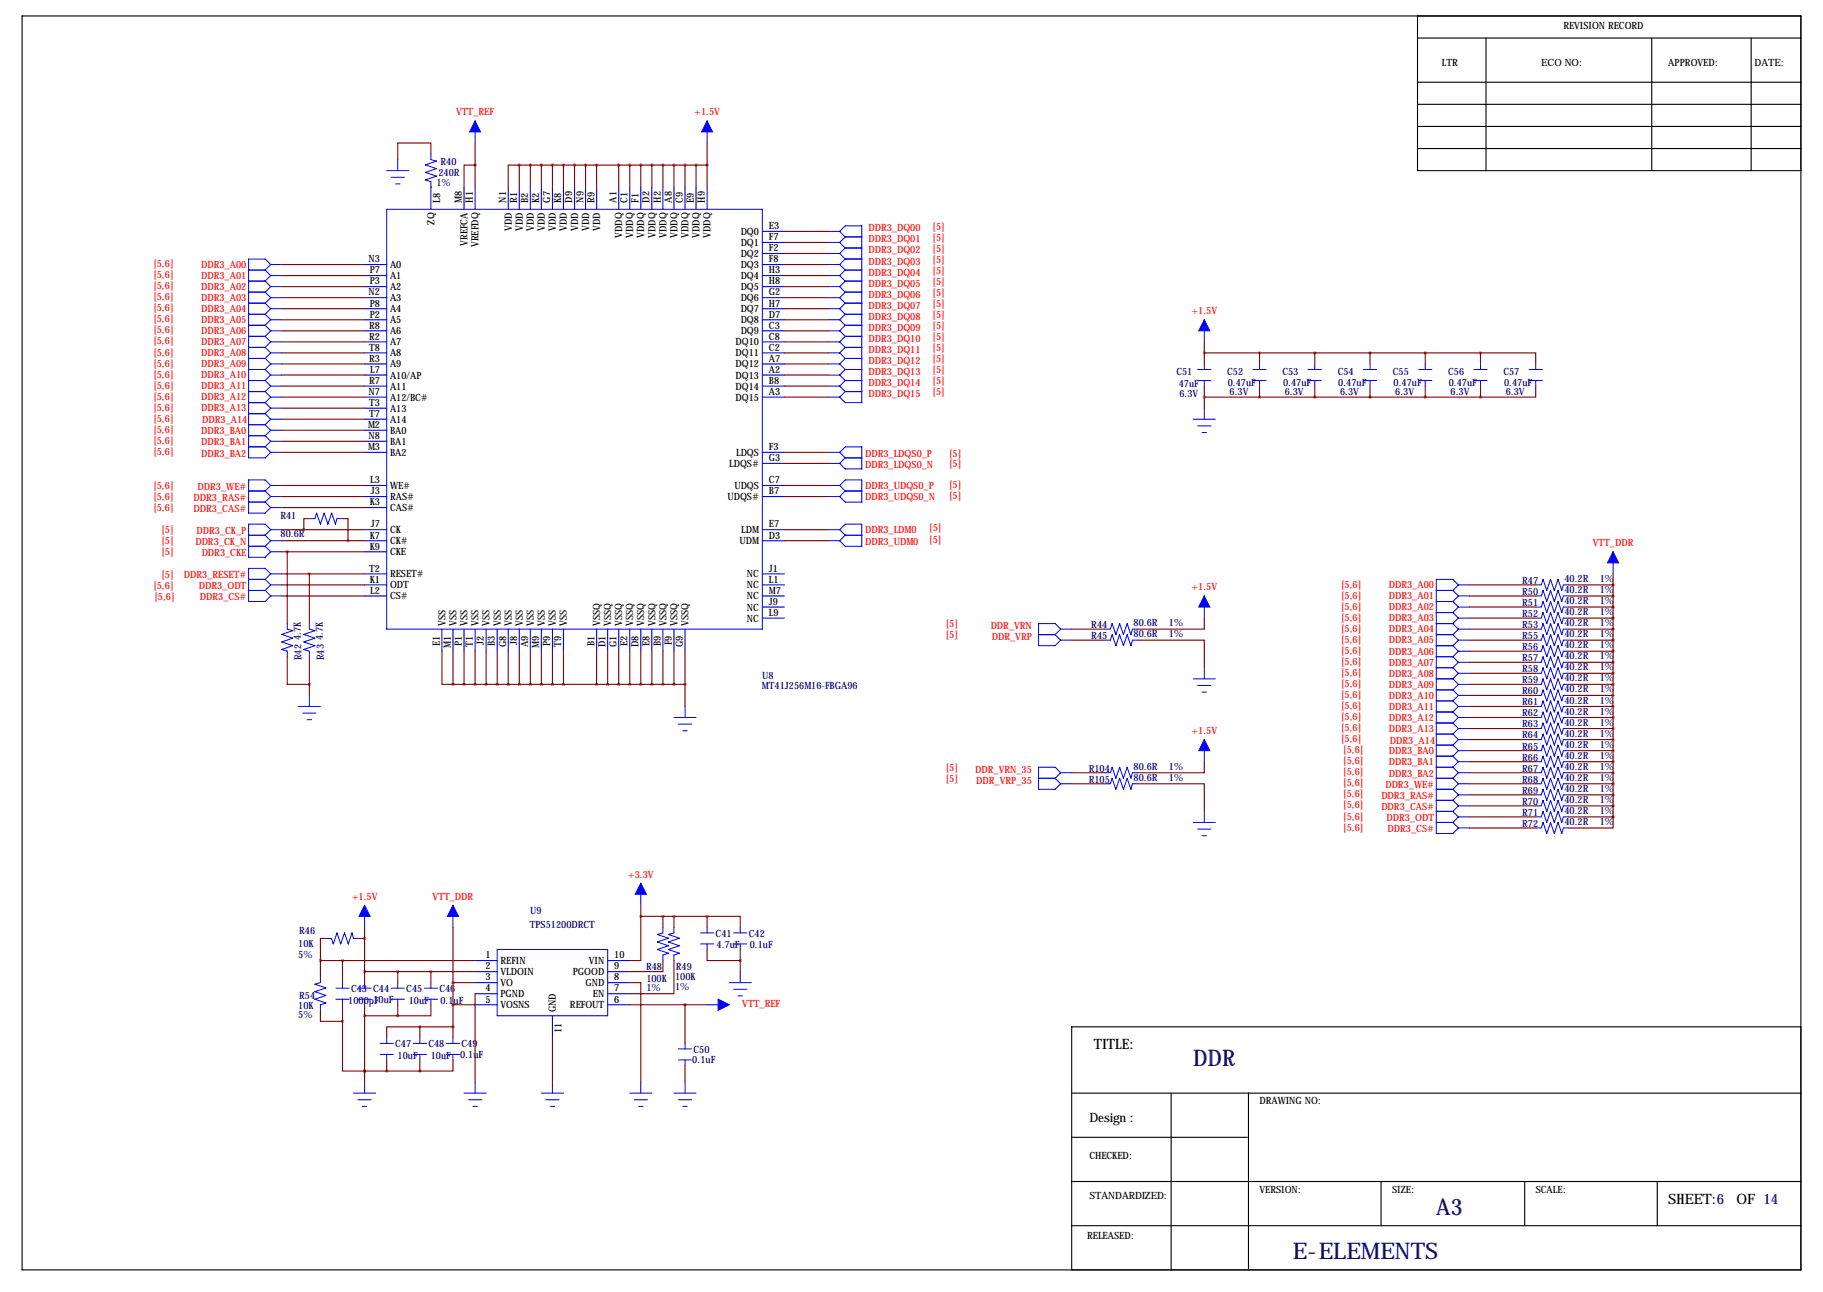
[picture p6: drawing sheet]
<svg xmlns="http://www.w3.org/2000/svg" width="419mm" height="297mm" viewBox="0 0 419 297" stroke-linecap="round" stroke-linejoin="round" font-family="sans-serif">
<g fill="none" stroke="#000" stroke-width=".25">
<path d="M5.1 3.7h408.9v288.3h-408.9zM325.9 18.9h88.1M325.9 3.7v35.5h88.1M325.9 8.7h88.1M341.6 8.7v30.5M379.7 8.7v30.5M402.6 8.7v30.5M325.9 34.1h88.1M325.9 29.1h88.1M325.9 24h88.1M414 236.1h-167.6v55.9M246.4 251.3h167.6"/>
<path d="M269.2 251.3v40.7M287 251.3v40.4M246.4 271.6h167.6M246.4 261.5h40.4M317.5 271.6v10.2M350.5 271.6v10.2M381 271.6v10.2M246.4 281.8h167.6"/>
</g>
<g fill="none" stroke="#00f" stroke-width=".23">
<path d="M88.9 39.2h5.1M91.4 36.7v2.5M99.1 35.4v1.3l1.2 .3-2.5 .9 2.5 .9-2.5 .8 2.5 .9-2.5 .9 1.3 .4v1.2M109.2 27.8v5.1M162.6 27.8v5.1M88.9 48.1h86.4v96.5h-86.4zM89.9 40.8h3.1M90.9 42.3h1M190.5 53.2h2.5M190.5 55.7h2.5M190.5 58.3h2.5M193 53.2l1.3 1.3"/>
<path d="M193 53.2l1.3-1.3h3.8v40.7h-3.8l-1.3-1.3M193 55.7l1.3 1.3M193 58.3l1.3 1.2M194.3 54.5h3.8M194.3 57h3.8M194.3 54.5l-1.3 1.2M194.3 59.5h3.8M194.3 57l-1.3 1.3M194.3 59.5l-1.3 1.3M57.1 62.1h3.9M57.1 64.6h3.9M57.1 67.2h3.9"/>
<path d="M57.1 69.7h3.9M57.1 72.2h3.9M57.1 74.8h3.9M57.1 77.3h3.9M57.1 79.9h3.9M61 79.9l1.2 1.2M61 77.3l1.2 1.3M61 74.8l1.2 1.3M61 72.2l1.2 1.3M61 69.7l1.2 1.3M61 67.2l1.2 1.2M61 64.6l1.2 1.3"/>
<path d="M61 62.1l1.2 1.3M62.2 60.8l-1.2-1.3h-3.9v45.8h3.9l1.2-1.3M62.2 60.8h2.6M62.2 63.4h2.6M62.2 65.9h2.6M62.2 68.4h2.6M62.2 71h2.6M62.2 73.5h2.6M62.2 76.1h2.6M62.2 78.6h2.6M62.2 78.6l-1.2 1.3M62.2 76.1l-1.2 1.2"/>
<path d="M62.2 73.5l-1.2 1.3M62.2 71l-1.2 1.2M62.2 68.4l-1.2 1.3M62.2 65.9l-1.2 1.3M62.2 63.4l-1.2 1.2M62.2 60.8l-1.2 1.3M190.5 60.8h2.5M190.5 63.4h2.5M190.5 65.9h2.5M190.5 68.4h2.5M190.5 71h2.5M190.5 73.5h2.5"/>
<path d="M190.5 76.1h2.5M190.5 78.6h2.5M193 60.8l1.3 1.3M193 63.4l1.3 1.2M193 65.9l1.3 1.3M193 68.4l1.3 1.3M193 71l1.3 1.2M193 73.5l1.3 1.3M193 76.1l1.3 1.2M193 78.6l1.3 1.3M194.3 62.1h3.8M194.3 64.6h3.8"/>
<path d="M194.3 62.1l-1.3 1.3M194.3 67.2h3.8M194.3 64.6l-1.3 1.3M194.3 69.7h3.8M194.3 67.2l-1.3 1.2M194.3 72.2h3.8M194.3 69.7l-1.3 1.3M194.3 74.8h3.8M194.3 72.2l-1.3 1.3M194.3 77.3h3.8M194.3 74.8l-1.3 1.3M194.3 79.9h3.8"/>
<path d="M194.3 77.3l-1.3 1.3M194.3 79.9l-1.3 1.2M276.9 73.5v5.1M57.1 87.5h3.9M57.1 84.9h3.9M57.1 82.4h3.9M57.1 90h3.9M57.1 92.6h3.9M57.1 97.6h3.9M57.1 95.1h3.9M61 97.6l1.2 1.3M61 92.6l1.2 1.2"/>
<path d="M61 90l1.2 1.3M61 87.5l1.2 1.3M61 84.9l1.2 1.3M61 82.4l1.2 1.3M61 95.1l1.2 1.3M62.2 81.1h2.6M62.2 83.7h2.6M62.2 86.2h2.6M62.2 88.8h2.6M62.2 91.3h2.6M62.2 98.9h2.6M62.2 98.9l-1.2 1.3"/>
<path d="M62.2 93.8h2.6M62.2 93.8l-1.2 1.3M62.2 91.3l-1.2 1.3M62.2 88.8l-1.2 1.2M62.2 86.2l-1.2 1.3M62.2 83.7l-1.2 1.2M62.2 81.1l-1.2 1.3M62.2 96.4h2.6M62.2 96.4l-1.2 1.2M190.5 81.1h2.5M190.5 83.7h2.5M190.5 86.2h2.5"/>
<path d="M190.5 88.8h2.5M190.5 91.3h2.5M193 81.1l1.3 1.3M193 83.7l1.3 1.2M193 86.2l1.3 1.3M193 88.8l1.3 1.2M194.3 87.5h3.8M194.3 84.9h3.8M194.3 82.4h3.8M194.3 82.4l-1.3 1.3M194.3 84.9l-1.3 1.3M194.3 90h3.8"/>
<path d="M194.3 87.5l-1.3 1.3M194.3 90l-1.3 1.3M274.3 96.4h5.1M275.3 87.5h3.1M275.3 84.9h3.1M275.3 97.9h3.1M276.4 99.4h1M276.9 83.7v1.2M276.9 87.5v1.3M276.9 93.8v2.6M288 87.5h3.1M288 84.9h3.1"/>
<path d="M289.6 83.7v1.2M289.6 87.5v1.3M300.7 87.5h3.1M300.7 84.9h3.1M302.3 83.7v1.2M302.3 87.5v1.3M313.4 87.5h3.1M313.4 84.9h3.1M315 83.7v1.2M315 87.5v1.3M326.1 87.5h3.1M326.1 84.9h3.1"/>
<path d="M327.7 83.7v1.2M327.7 87.5v1.3M338.8 87.5h3.1M338.8 84.9h3.1M340.4 83.7v1.2M340.4 87.5v1.3M351.5 87.5h3.1M351.5 84.9h3.1M353.1 83.7v1.2M353.1 87.5v1.3M57.1 112.9h3.9M57.1 115.4h3.9"/>
<path d="M57.1 102.7h3.9M57.1 100.2h3.9M61 112.9l1.2 1.3M61 115.4l1.2 1.3M61 102.7l1.2 1.3M61 100.2l1.2 1.3M62.2 111.6h2.6M62.2 111.6l-1.2 1.3M62.2 111.6l-1.2-1.3h-3.9v7.7h3.9l1.2-1.3M62.2 114.2h2.6M62.2 114.2l-1.2 1.2M62.2 116.7h2.6"/>
<path d="M62.2 104h2.6M62.2 101.5h2.6M62.2 101.5l-1.2 1.2M71.1 119.2h1.3l.4-1.2 .9 2.5 .8-2.5 .9 2.5 .9-2.5 .8 2.5 .4-1.3h1.2M190.5 111.6h2.5M190.5 114.2h2.5M190.5 104h2.5M190.5 106.5h2.5M193 111.6l1.3-1.3h3.8v5.1h-3.8l-1.3-1.2M193 104l1.3-1.3h3.8v5.1h-3.8l-1.3-1.3M193 104l1.3 1.3M193 111.6l1.3 1.3"/>
<path d="M194.3 112.9h3.8M194.3 105.3h3.8M194.3 105.3l-1.3 1.2M194.3 112.9l-1.3 1.3M57.1 123h3.9M57.1 125.6h3.9M57.1 133.2h3.9M57.1 135.7h3.9M61 123l1.2 1.3M61 125.6l1.2 1.3M61 133.2l1.2 1.3M61 135.7l1.2 1.3"/>
<path d="M62.2 134.5h2.6M62.2 137h2.6M62.2 121.8l-1.2-1.3h-3.9v7.6h3.9l1.2-1.2M62.2 131.9l-1.2-1.2h-3.9v7.6h3.9l1.2-1.3M62.2 121.8h2.6M62.2 121.8l-1.2 1.2M62.2 124.3h2.6M62.2 124.3l-1.2 1.3M62.2 126.9h2.6M62.2 131.9h2.6M62.2 131.9l-1.2 1.3M62.2 134.5l-1.2 1.2"/>
<path d="M190.5 121.8h2.5M190.5 124.3h2.5M193 121.8l1.3-1.3h3.8v5.1h-3.8l-1.3-1.3M193 121.8l1.3 1.2M194.3 123h3.8M194.3 123l-1.3 1.3M276.9 137v5.1M330.2 135.7h3.8M330.2 138.3h3.8M334 138.3l1.3 1.3M334 135.7l1.3 1.3M335.3 134.5h2.5"/>
<path d="M335.3 137h2.5M335.3 139.6h2.5M335.3 134.5l-1.3-1.3h-3.8v58.4h3.8l1.3-1.2M335.3 139.6l-1.3 1.2M335.3 137l-1.3 1.3M335.3 134.5l-1.3 1.2M353.1 134.5h1.2l.4-1.3 .9 2.5 .9-2.5 .8 2.5 .9-2.5 .9 2.5 .3-1.2h1.3M353.1 139.6h1.2l.4-1.3 .9 2.5 .9-2.5 .8 2.5 .9-2.5 .9 2.5 .3-1.2h1.3M353.1 137h1.2l.4-1.3 .9 2.6 .9-2.6 .8 2.6 .9-2.6 .9 2.6 .3-1.3h1.3M370.8 126.9v5M66 143.4v1.2l1.3 .4-2.5 .9 2.5 .8-2.5 .9 2.5 .8-2.5 .9 1.2 .4v1.3M71.1 143.4v1.2l1.3 .4-2.6 .9 2.6 .8-2.6 .9 2.6 .8-2.6 .9 1.3 .4v1.3"/>
<path d="M71.1 159.9v2.5M238.8 145.9h3.8M242.6 145.9l1.2 1.3M243.8 144.6h2.6M243.8 147.2h2.6M243.8 144.6l-1.2 1.3M243.8 144.6l-1.2-1.2h-3.8v5h3.8l1.2-1.2M254 144.6h1.3l.4-1.2 .8 2.5 .9-2.5 .9 2.5 .8-2.5 .9 2.5 .3-1.3h1.3M254 147.2h1.3l.4-1.3 .8 2.5 .9-2.5 .9 2.5 .8-2.5 .9 2.5 .3-1.2h1.3M274.3 156.1h5.1M275.3 157.6h3.1M276.4 159.1h1"/>
<path d="M276.9 153.5v2.6M330.2 145.9h3.8M330.2 143.4h3.8M330.2 148.4h3.8M330.2 156.1h3.8M330.2 158.6h3.8M330.2 153.5h3.8M330.2 151h3.8M330.2 140.8h3.8M334 158.6l1.3 1.3M334 156.1l1.3 1.2M334 153.5l1.3 1.3"/>
<path d="M334 151l1.3 1.3M334 148.4l1.3 1.3M334 145.9l1.3 1.3M334 143.4l1.3 1.2M334 140.8l1.3 1.3M335.3 144.6h2.5M335.3 147.2h2.5M335.3 142.1h2.5M335.3 149.7h2.5M335.3 152.3h2.5M335.3 154.8h2.5M335.3 157.3h2.5"/>
<path d="M335.3 159.9h2.5M335.3 159.9l-1.3 1.2M335.3 157.3l-1.3 1.3M335.3 154.8l-1.3 1.3M335.3 152.3l-1.3 1.2M335.3 149.7l-1.3 1.3M335.3 147.2l-1.3 1.2M335.3 144.6l-1.3 1.3M335.3 142.1l-1.3 1.3M353.1 144.6h1.2l.4-1.2 .9 2.5 .9-2.5 .8 2.5 .9-2.5 .9 2.5 .3-1.3h1.3M353.1 147.2h1.2l.4-1.3 .9 2.5 .9-2.5 .8 2.5 .9-2.5 .9 2.5 .3-1.2h1.3M353.1 142.1h1.2l.4-1.3 .9 2.6 .9-2.6 .8 2.6 .9-2.6 .9 2.6 .3-1.3h1.3"/>
<path d="M353.1 149.7h1.2l.4-1.3 .9 2.6 .9-2.6 .8 2.6 .9-2.6 .9 2.6 .3-1.3h1.3M353.1 152.3h1.2l.4-1.3 .9 2.5 .9-2.5 .8 2.5 .9-2.5 .9 2.5 .3-1.2h1.3M353.1 154.8h1.2l.4-1.3 .9 2.6 .9-2.6 .8 2.6 .9-2.6 .9 2.6 .3-1.3h1.3M353.1 157.3h1.2l.4-1.2 .9 2.5 .9-2.5 .8 2.5 .9-2.5 .9 2.5 .3-1.3h1.3M353.1 159.9h1.2l.4-1.3 .9 2.5 .9-2.5 .8 2.5 .9-2.5 .9 2.5 .3-1.2h1.3M68.6 162.4h5.1M69.6 163.9h3M70.6 165.5h1M154.9 165h5.1M156 166.5h3M157 168h1M157.5 162.4v2.6"/>
<path d="M238.8 178.9h3.8M242.6 178.9l1.2 1.3M243.8 177.7h2.6M243.8 177.7l-1.2-1.3h-3.8v5.1h3.8l1.2-1.3M243.8 177.7l-1.2 1.2M254 177.7h1.3l.4-1.3 .8 2.5 .9-2.5 .9 2.5 .8-2.5 .9 2.5 .3-1.2h1.3M276.9 170v5.1M330.2 178.9h3.8M330.2 176.4h3.8M330.2 173.8h3.8M330.2 171.3h3.8M330.2 168.8h3.8"/>
<path d="M330.2 166.2h3.8M330.2 163.7h3.8M330.2 161.1h3.8M334 176.4l1.3 1.3M334 173.8l1.3 1.3M334 171.3l1.3 1.3M334 178.9l1.3 1.3M334 166.2l1.3 1.3M334 163.7l1.3 1.3M334 161.1l1.3 1.3M334 168.8l1.3 1.2M335.3 162.4h2.5"/>
<path d="M335.3 165h2.5M335.3 167.5h2.5M335.3 170h2.5M335.3 172.6h2.5M335.3 175.1h2.5M335.3 177.7h2.5M335.3 177.7l-1.3 1.2M335.3 175.1l-1.3 1.3M335.3 172.6l-1.3 1.2M335.3 167.5l-1.3 1.3M335.3 165l-1.3 1.2M335.3 162.4l-1.3 1.3"/>
<path d="M335.3 170l-1.3 1.3M353.1 162.4h1.2l.4-1.3 .9 2.6 .9-2.6 .8 2.6 .9-2.6 .9 2.6 .3-1.3h1.3M353.1 165h1.2l.4-1.3 .9 2.5 .9-2.5 .8 2.5 .9-2.5 .9 2.5 .3-1.2h1.3M353.1 167.5h1.2l.4-1.3 .9 2.6 .9-2.6 .8 2.6 .9-2.6 .9 2.6 .3-1.3h1.3M353.1 170h1.2l.4-1.2 .9 2.5 .9-2.5 .8 2.5 .9-2.5 .9 2.5 .3-1.3h1.3M353.1 175.1h1.2l.4-1.3 .9 2.6 .9-2.6 .8 2.6 .9-2.6 .9 2.6 .3-1.3h1.3M353.1 172.6h1.2l.4-1.3 .9 2.5 .9-2.5 .8 2.5 .9-2.5 .9 2.5 .3-1.2h1.3M353.1 177.7h1.2l.4-1.3 .9 2.5 .9-2.5 .8 2.5 .9-2.5 .9 2.5 .3-1.2h1.3M243.8 180.2h2.6M254 180.2h1.3l.4-1.3 .8 2.6 .9-2.6 .9 2.6 .8-2.6 .9 2.6 .3-1.3h1.3M274.3 189.1h5.1M275.3 190.6h3.1"/>
<path d="M276.4 192.1h1M276.9 186.5v2.6M330.2 181.5h3.8M330.2 184h3.8M330.2 186.5h3.8M330.2 189.1h3.8M334 181.5l1.3 1.2M334 184l1.3 1.3M334 186.5l1.3 1.3M334 189.1l1.3 1.3M335.3 180.2h2.5M335.3 182.7h2.5"/>
<path d="M335.3 185.3h2.5M335.3 187.8h2.5M335.3 190.4h2.5M335.3 180.2l-1.3 1.3M335.3 182.7l-1.3 1.3M335.3 185.3l-1.3 1.2M335.3 187.8l-1.3 1.3M353.1 180.2h1.2l.4-1.3 .9 2.6 .9-2.6 .8 2.6 .9-2.6 .9 2.6 .3-1.3h1.3M353.1 182.7h1.2l.4-1.2 .9 2.5 .9-2.5 .8 2.5 .9-2.5 .9 2.5 .3-1.3h1.3M353.1 187.8h1.2l.4-1.3 .9 2.6 .9-2.6 .8 2.6 .9-2.6 .9 2.6 .3-1.3h1.3M353.1 185.3h1.2l.4-1.3 .9 2.5 .9-2.5 .8 2.5 .9-2.5 .9 2.5 .3-1.2h1.3M353.1 190.4h1.2l.4-1.3 .9 2.5 .9-2.5 .8 2.5 .9-2.5 .9 2.5 .3-1.2h1.3"/>
<path d="M74.9 215.8h1.3l.4 1.2 .9-2.5 .8 2.5 .9-2.5 .9 2.5 .8-2.5 .4 1.3h1.2M83.8 208.1v5.1M104.1 208.1v5.1M114.3 218.3h25.4v15.2h-25.4zM147.3 203.1v5M152.4 213.2v1.3l-1.3 .3 2.6 .9-2.6 .9 2.6 .8-2.6 .9 2.6 .9-1.3 .4v1.2M154.9 213.2v1.3l-1.2 .3 2.5 .9-2.5 .9 2.5 .8-2.5 .9 2.5 .9-1.3 .4v1.2M161 217h3.1M161 214.5h3.1M162.6 213.2v1.3M162.6 217v1.3M168.7 217h3"/>
<path d="M168.7 214.5h3M170.2 213.2v1.3M170.2 217v1.3M73.7 224.6v1.3l-1.3 .4 2.5 .8-2.5 .9 2.5 .9-2.5 .8 2.5 .9-1.2 .4v1.3M77.2 229.7h3.1M77.2 227.2h3.1M78.7 225.9v1.3M78.7 229.7v1.3M82.3 229.7h3M82.3 227.2h3M83.8 225.9v1.3M83.8 229.7v1.3"/>
<path d="M87.4 239.9h3M88.9 238.6v1.3M89.9 229.7h3.1M89.9 227.2h3.1M91.4 225.9v1.3M91.4 229.7v1.3M95 239.9h3M96.5 238.6v1.3M97.5 229.7h3.1M97.5 227.2h3.1M99.1 225.9v1.3M99.1 229.7v1.3"/>
<path d="M102.6 239.9h3.1M104.1 238.6v1.3M157.5 239.9v1.3M162.6 231h5M167.6 225.9h5.1M168.7 227.4h3M169.7 229h1M170.2 223.4v2.5M81.3 251.3h5.1M82.3 252.8h3M83.3 254.4h1M83.8 248.8v2.5"/>
<path d="M87.4 242.4h3M88.9 242.4v1.3M95 242.4h3M96.5 242.4v1.3M102.6 242.4h3.1M104.1 242.4v1.3M106.7 251.3h5.1M107.7 252.8h3M108.7 254.4h1M109.2 248.8v2.5M124.5 251.3h5M125.5 252.8h3"/>
<path d="M126.5 254.4h1M127 248.8v2.5M144.8 251.3h5.1M145.8 252.8h3M146.8 254.4h1M147.3 248.8v2.5M154.9 251.3h5.1M156 243.7h3M156 241.2h3M156 252.8h3M157 254.4h1M157.5 243.7v1.3"/>
<path d="M157.5 248.8v2.5"/>
</g>
<g fill="none" stroke="#00f" stroke-width=".25">
<path d="M99.1 43v5.1M106.7 43v5.1M109.2 43v5.1M116.8 43v5.1M119.4 43v5.1M121.9 43v5.1M124.5 43v5.1M127 43v5.1M129.5 43v5.1M132.1 43v5.1M134.6 43v5.1M137.2 43v5.1"/>
<path d="M142.2 43v5.1M144.8 43v5.1M147.3 43v5.1M149.9 43v5.1M152.4 43v5.1M154.9 43v5.1M157.5 43v5.1M160 43v5.1M162.6 43v5.1M175.3 53.2h5M175.3 55.7h5M175.3 58.3h5"/>
<path d="M83.8 60.8h5.1M83.8 63.4h5.1M83.8 65.9h5.1M83.8 68.4h5.1M83.8 71h5.1M83.8 73.5h5.1M83.8 76.1h5.1M83.8 78.6h5.1M175.3 60.8h5M175.3 63.4h5M175.3 65.9h5M175.3 68.4h5"/>
<path d="M175.3 71h5M175.3 73.5h5M175.3 76.1h5M175.3 78.6h5M83.8 81.1h5.1M83.8 83.7h5.1M83.8 86.2h5.1M83.8 88.8h5.1M83.8 91.3h5.1M83.8 98.9h5.1M83.8 93.8h5.1M83.8 96.4h5.1"/>
<path d="M175.3 81.1h5M175.3 83.7h5M175.3 86.2h5M175.3 88.8h5M175.3 91.3h5M83.8 101.5h5.1M83.8 104h5.1M83.8 116.7h5.1M83.8 114.2h5.1M83.8 111.6h5.1M175.3 104h5M175.3 106.5h5"/>
<path d="M175.3 114.2h5M175.3 111.6h5M83.8 121.8h5.1M83.8 124.3h5.1M83.8 126.9h5.1M83.8 137h5.1M83.8 131.9h5.1M83.8 134.5h5.1M175.3 121.8h5M175.3 124.3h5M175.3 137h5M175.3 131.9h5"/>
<path d="M175.3 134.5h5M175.3 139.6h5M101.6 144.6v5.1M104.1 144.6v5.1M106.7 144.6v5.1M109.2 144.6v5.1M111.8 144.6v5.1M114.3 144.6v5.1M116.8 144.6v5.1M119.4 144.6v5.1M121.9 144.6v5.1M124.5 144.6v5.1"/>
<path d="M127 144.6v5.1M129.5 144.6v5.1M137.2 144.6v5.1M139.7 144.6v5.1M142.2 144.6v5.1M144.8 144.6v5.1M147.3 144.6v5.1M149.9 144.6v5.1M152.4 144.6v5.1M154.9 144.6v5.1M157.5 144.6v5.1M175.3 142.1h5"/>
<path d="M109.2 220.8h5.1M109.2 223.4h5.1M109.2 225.9h5.1M109.2 228.5h5.1M109.2 231h5.1M127 233.5v5.1M139.7 220.8h5.1M139.7 223.4h5.1M139.7 225.9h5.1M139.7 228.5h5.1M139.7 231h5.1"/>
</g>
<g fill="#00f" stroke="#00f" stroke-width=".23">
<path d="M162.6 27.8l1.2 2.5h-2.5z"/>
<path d="M109.2 27.8l1.3 2.5h-2.6z"/>
<path d="M276.9 137l1.2 2.6h-2.5z"/>
<path d="M276.9 73.5l1.2 2.6h-2.5z"/>
<path d="M83.8 208.1l1.3 2.6h-2.6z"/>
<path d="M104.1 208.1l1.3 2.6h-2.5z"/>
<path d="M165.1 229.7l2.5 1.3-2.5 1.3z"/>
<path d="M147.3 203.1l1.3 2.5h-2.6z"/>
<path d="M370.8 126.9l1.3 2.5h-2.5z"/>
<path d="M276.9 170l1.2 2.6h-2.5z"/>
</g>
<g fill="none" stroke="#800000" stroke-width=".25">
<path d="M99.1 35.4v-2.5h-7.7v3.8M109.2 38h-2.5v5M109.2 32.9v10.1M119.4 38h-2.6v5M119.4 38v5M119.4 38h43.2M121.9 38v5M124.5 38v5M127 38v5M129.5 38v5M132.1 38v5M134.6 38v5"/>
<path d="M137.2 38v5M142.2 38v5M144.8 38v5M147.3 38v5M149.9 38v5M152.4 38v5M154.9 38v5M157.5 38v5M160 38v5M162.6 32.9v10.1M99.1 43h.1M180.3 53.2h10.2"/>
<path d="M180.3 55.7h10.2M180.3 58.3h10.2M64.8 60.8h19M64.8 63.4h19M64.8 65.9h19M64.8 68.4h19M64.8 71h19M64.8 73.5h19M64.8 76.1h19M64.8 78.6h19M180.3 60.8h10.2M180.3 63.4h10.2"/>
<path d="M180.3 65.9h10.2M180.3 68.4h10.2M180.3 71h10.2M180.3 73.5h10.2M180.3 76.1h10.2M180.3 78.6h10.2M276.9 78.6v5.1M64.8 81.1h19M64.8 83.7h19M64.8 86.2h19M64.8 88.8h19M64.8 91.3h19"/>
<path d="M64.8 93.8h19M64.8 98.9h19M64.8 96.4h19M180.3 81.1h10.2M180.3 83.7h10.2M180.3 86.2h10.2M180.3 88.8h10.2M180.3 91.3h10.2M276.9 81.1h63.5M276.9 91.3h63.5M276.9 88.8v5M289.6 81.1v2.6"/>
<path d="M289.6 88.8v2.5M302.3 81.1v2.6M302.3 88.8v2.5M315 81.1v2.6M315 88.8v2.5M327.7 81.1v2.6M327.7 88.8v2.5M340.4 81.1h12.7v2.6M340.4 81.1v2.6M340.4 88.8v2.5M353.1 88.8v2.5h-12.7M64.8 101.5h19"/>
<path d="M64.8 104h19M64.8 111.6h19M64.8 114.2h19M64.8 116.7h19M71.1 119.2h-1.3v2.6M78.7 119.2h1.3v5.1M180.3 104h10.2M180.3 111.6h10.2M180.3 114.2h10.2M180.3 106.5h10.2M64.8 121.8h19M64.8 124.3h19"/>
<path d="M64.8 126.9h19M64.8 131.9h19M64.8 134.5h19M64.8 137h19M66 126.9v16.5M71.1 131.9v11.5M180.3 121.8h10.2M180.3 124.3h10.2M337.8 134.5h15.3M337.8 137h15.3M337.8 139.6h15.3M360.7 134.5h10.1"/>
<path d="M360.7 137h10.1M360.7 139.6h10.1M370.8 131.9v25.4M66 151v6.3h5.1M71.1 151v8.9M101.6 149.7v7.6h2.5M104.1 149.7v7.6M104.1 157.3h53.4M106.7 149.7v7.6M109.2 149.7v7.6M111.8 149.7v7.6M114.3 149.7v7.6"/>
<path d="M116.8 149.7v7.6M119.4 149.7v7.6M121.9 149.7v7.6M124.5 149.7v7.6M127 149.7v7.6M129.5 149.7v7.6M137.2 149.7v7.6M139.7 149.7v7.6M142.2 149.7v7.6M144.8 149.7v7.6M147.3 149.7v7.6M149.9 149.7v7.6"/>
<path d="M152.4 149.7v7.6M154.9 149.7v7.6M157.5 149.7v12.7M246.4 144.6h7.6M246.4 147.2h7.6M261.6 147.2h15.3v6.3M276.9 142.1v2.5h-15.3M337.8 157.3h15.3M337.8 144.6h15.3M337.8 147.2h15.3M337.8 142.1h15.3M337.8 149.7h15.3"/>
<path d="M337.8 152.3h15.3M337.8 154.8h15.3M337.8 159.9h15.3M360.7 157.3h10.1M360.7 144.6h10.1M360.7 147.2h10.1M360.7 142.1h10.1M360.7 149.7h10.1M360.7 152.3h10.1M360.7 154.8h10.1M360.7 159.9h10.1M370.8 159.9v2.5"/>
<path d="M370.8 157.3v2.6M246.4 177.7h7.6M276.9 175.1v2.6h-15.3M337.8 162.4h15.3M337.8 165h15.3M337.8 167.5h15.3M337.8 170h15.3M337.8 172.6h15.3M337.8 175.1h15.3M337.8 177.7h15.3M360.7 162.4h10.1M360.7 165h10.1"/>
<path d="M360.7 167.5h10.1M360.7 170h10.1M360.7 172.6h10.1M360.7 175.1h10.1M360.7 177.7h10.1M370.8 162.4v2.6M370.8 165v22.8M246.4 180.2h7.6M261.6 180.2h15.3v6.3M337.8 180.2h15.3M337.8 182.7h15.3M337.8 185.3h15.3"/>
<path d="M337.8 187.8h15.3M337.8 190.4h15.3M360.7 180.2h10.1M360.7 182.7h10.1M360.7 185.3h10.1M360.7 187.8h10.1M370.8 187.8v2.6h-10.1M74.9 215.8h-1.2v5M82.5 215.8h1.3M83.8 213.2v12.7M104.1 213.2v25.4M147.3 210.7v10.1h-2.5"/>
<path d="M147.3 208.1v2.6M147.3 210.7h15.3M152.4 210.7v2.5M154.9 210.7v2.5M162.6 210.7h7.6v2.5M162.6 218.3v2.5h7.6M162.6 210.7v2.5M170.2 218.3v5.1M73.7 232.3v2.5h5M73.7 220.8v3.8M73.7 220.8h35.5M78.7 234.8v11.4h5.1"/>
<path d="M78.7 220.8v5.1M78.7 231v3.8M83.8 231v17.8M83.8 223.4h25.4M83.8 233.5h7.6M91.4 223.4v2.5M91.4 231v2.5M96.5 236.1h-7.6v2.5M96.5 236.1v2.5M96.5 236.1h7.6M99.1 231v2.5h-7.7M99.1 223.4v2.5"/>
<path d="M104.1 225.9h5.1M104.1 231h5.1M109.2 228.5v20.3M127 238.6v10.2M144.8 225.9h2.5v22.9M144.8 231h17.8M152.4 220.8v2.6h-7.6M154.9 220.8v7.7h-10.1M157.5 231v8.9M83.8 246.2h.1M83.8 246.2h12.7M88.9 243.7v2.5"/>
<path d="M96.5 243.7v2.5M104.1 243.7v2.5h-7.6M157.5 245v3.8"/>
</g>
<path d="M104.1 157.3a.05 .05 0 0 0 .1 0 .05 .05 0 0 0-.1 0zM111.7 157.3a.05 .05 0 0 0 .1 0 .05 .05 0 0 0-.1 0zM116.8 157.3a.05 .05 0 0 0 .1 0 .05 .05 0 0 0-.1 0zM124.4 157.3a.05 .05 0 0 0 .1 0 .05 .05 0 0 0-.1 0zM129.5 157.3a.05 .05 0 0 0 .1 0 .05 .05 0 0 0-.1 0zM137.1 157.3a.05 .05 0 0 0 .1 0 .05 .05 0 0 0-.1 0zM142.2 157.3a.05 .05 0 0 0 .1 0 .05 .05 0 0 0-.1 0zM149.8 157.3a.05 .05 0 0 0 .1 0 .05 .05 0 0 0-.1 0zM154.9 157.3a.05 .05 0 0 0 .1 0 .05 .05 0 0 0-.1 0zM124.4 38a.05 .05 0 0 0 .1 0 .05 .05 0 0 0-.1 0zM129.5 38a.05 .05 0 0 0 .1 0 .05 .05 0 0 0-.1 0zM137.1 38a.05 .05 0 0 0 .1 0 .05 .05 0 0 0-.1 0zM142.2 38a.05 .05 0 0 0 .1 0 .05 .05 0 0 0-.1 0zM149.8 38a.05 .05 0 0 0 .1 0 .05 .05 0 0 0-.1 0zM154.9 38a.05 .05 0 0 0 .1 0 .05 .05 0 0 0-.1 0zM162.5 38a.05 .05 0 0 0 .1 0 .05 .05 0 0 0-.1 0zM69.8 121.8a.05 .05 0 0 0 .1 0 .05 .05 0 0 0-.1 0zM66 126.9a.05 .05 0 0 0 .1 0 .05 .05 0 0 0-.1 0zM289.5 81.1a.05 .05 0 0 0 .1 0 .05 .05 0 0 0-.1 0zM289.5 91.3a.05 .05 0 0 0 .1 0 .05 .05 0 0 0-.1 0zM302.2 81.1a.05 .05 0 0 0 .1 0 .05 .05 0 0 0-.1 0zM302.2 91.3a.05 .05 0 0 0 .1 0 .05 .05 0 0 0-.1 0zM327.6 81.1a.05 .05 0 0 0 .1 0 .05 .05 0 0 0-.1 0zM327.6 91.3a.05 .05 0 0 0 .1 0 .05 .05 0 0 0-.1 0zM340.3 81.1a.05 .05 0 0 0 .1 0 .05 .05 0 0 0-.1 0zM340.3 91.3a.05 .05 0 0 0 .1 0 .05 .05 0 0 0-.1 0zM314.9 91.3a.05 .05 0 0 0 .1 0 .05 .05 0 0 0-.1 0zM314.9 81.1a.05 .05 0 0 0 .1 0 .05 .05 0 0 0-.1 0zM276.8 91.3a.05 .05 0 0 0 .1 0 .05 .05 0 0 0-.1 0zM276.8 81.1a.05 .05 0 0 0 .1 0 .05 .05 0 0 0-.1 0zM73.6 220.8a.05 .05 0 0 0 .1 0 .05 .05 0 0 0-.1 0zM78.7 220.8a.05 .05 0 0 0 .1 0 .05 .05 0 0 0-.1 0zM78.7 234.8a.05 .05 0 0 0 .1 0 .05 .05 0 0 0-.1 0zM91.4 223.4a.05 .05 0 0 0 .1 0 .05 .05 0 0 0-.1 0zM99 223.4a.05 .05 0 0 0 .1 0 .05 .05 0 0 0-.1 0zM104.1 225.9a.05 .05 0 0 0 .1 0 .05 .05 0 0 0-.1 0zM104.1 231a.05 .05 0 0 0 .1 0 .05 .05 0 0 0-.1 0zM91.4 233.5a.05 .05 0 0 0 .1 0 .05 .05 0 0 0-.1 0zM104.1 236.1a.05 .05 0 0 0 .1 0 .05 .05 0 0 0-.1 0zM154.9 210.7a.05 .05 0 0 0 .1 0 .05 .05 0 0 0-.1 0zM162.5 210.7a.05 .05 0 0 0 .1 0 .05 .05 0 0 0-.1 0zM370.8 137a.05 .05 0 0 0 .1 0 .05 .05 0 0 0-.1 0zM370.8 139.6a.05 .05 0 0 0 .1 0 .05 .05 0 0 0-.1 0zM370.8 142.1a.05 .05 0 0 0 .1 0 .05 .05 0 0 0-.1 0zM370.8 144.6a.05 .05 0 0 0 .1 0 .05 .05 0 0 0-.1 0zM370.8 147.2a.05 .05 0 0 0 .1 0 .05 .05 0 0 0-.1 0zM370.8 149.7a.05 .05 0 0 0 .1 0 .05 .05 0 0 0-.1 0zM370.8 152.3a.05 .05 0 0 0 .1 0 .05 .05 0 0 0-.1 0zM370.8 154.8a.05 .05 0 0 0 .1 0 .05 .05 0 0 0-.1 0zM370.8 165a.05 .05 0 0 0 .1 0 .05 .05 0 0 0-.1 0zM370.8 170a.05 .05 0 0 0 .1 0 .05 .05 0 0 0-.1 0zM370.8 172.6a.05 .05 0 0 0 .1 0 .05 .05 0 0 0-.1 0zM370.8 175.1a.05 .05 0 0 0 .1 0 .05 .05 0 0 0-.1 0zM370.8 177.7a.05 .05 0 0 0 .1 0 .05 .05 0 0 0-.1 0zM370.8 180.2a.05 .05 0 0 0 .1 0 .05 .05 0 0 0-.1 0zM370.8 134.5a.05 .05 0 0 0 .1 0 .05 .05 0 0 0-.1 0zM370.8 182.7a.05 .05 0 0 0 .1 0 .05 .05 0 0 0-.1 0zM370.8 157.3a.05 .05 0 0 0 .1 0 .05 .05 0 0 0-.1 0zM370.8 167.5a.05 .05 0 0 0 .1 0 .05 .05 0 0 0-.1 0zM370.8 187.8a.05 .05 0 0 0 .1 0 .05 .05 0 0 0-.1 0zM370.8 185.3a.05 .05 0 0 0 .1 0 .05 .05 0 0 0-.1 0z" fill="#800000" stroke="#800000" stroke-width=".63"/>
<g font-size="5.3" fill="#000080">
<text x="274.3" y="245">DDR</text>
<text x="330.2" y="279.3">A3</text>
<text x="297.2" y="289.4">E-ELEMENTS</text>
</g>
<g font-size="3.3">
<text x="251.5" y="241.2">TITLE:</text>
<text x="383.5" y="276.7">SHEET:6</text>
<text x="399.2" y="276.7">OF 14</text>
</g>
<text font-size="3" x="250.4" y="257.9">Design :</text>
<g font-size="2.3">
<text x="359.4" y="6.7">REVISION RECORD</text>
<text x="331.5" y="15.1">LTR</text>
<text x="354.3" y="15.1">ECO NO:</text>
<text x="383.5" y="15.1">APPROVED:</text>
<text x="403.4" y="15.1">DATE:</text>
<text x="101.2" y="46.6" transform="rotate(-90 101.2 46.6)">L8</text>
<text x="106.2" y="46.6" transform="rotate(-90 106.2 46.6)">M8</text>
<text x="108.7" y="46.6" transform="rotate(-90 108.7 46.6)">H1</text>
<text x="116.3" y="46.6" transform="rotate(-90 116.3 46.6)">N1</text>
<text x="118.9" y="46.6" transform="rotate(-90 118.9 46.6)">R1</text>
<text x="121.4" y="46.6" transform="rotate(-90 121.4 46.6)">B2</text>
<text x="124" y="46.6" transform="rotate(-90 124 46.6)">K2</text>
<text x="126.5" y="46.6" transform="rotate(-90 126.5 46.6)">G7</text>
<text x="129" y="46.6" transform="rotate(-90 129 46.6)">K8</text>
<text x="131.6" y="46.6" transform="rotate(-90 131.6 46.6)">D9</text>
<text x="134.1" y="46.6" transform="rotate(-90 134.1 46.6)">N9</text>
<text x="136.7" y="46.6" transform="rotate(-90 136.7 46.6)">R9</text>
<text x="141.7" y="46.6" transform="rotate(-90 141.7 46.6)">A1</text>
<text x="144.3" y="46.6" transform="rotate(-90 144.3 46.6)">C1</text>
<text x="146.8" y="46.6" transform="rotate(-90 146.8 46.6)">F1</text>
<text x="149.4" y="46.6" transform="rotate(-90 149.4 46.6)">D2</text>
<text x="151.9" y="46.6" transform="rotate(-90 151.9 46.6)">H2</text>
<text x="154.4" y="46.6" transform="rotate(-90 154.4 46.6)">A8</text>
<text x="157" y="46.6" transform="rotate(-90 157 46.6)">C9</text>
<text x="159.5" y="46.6" transform="rotate(-90 159.5 46.6)">E9</text>
<text x="162.1" y="46.6" transform="rotate(-90 162.1 46.6)">H9</text>
<text x="99.9" y="51.6" transform="rotate(-90 99.9 51.6)">ZQ</text>
<text x="117.6" y="53.1" transform="rotate(-90 117.6 53.1)">VDD</text>
<text x="120.2" y="53.1" transform="rotate(-90 120.2 53.1)">VDD</text>
<text x="122.7" y="53.1" transform="rotate(-90 122.7 53.1)">VDD</text>
<text x="125.3" y="53.1" transform="rotate(-90 125.3 53.1)">VDD</text>
<text x="127.8" y="53.1" transform="rotate(-90 127.8 53.1)">VDD</text>
<text x="130.3" y="53.1" transform="rotate(-90 130.3 53.1)">VDD</text>
<text x="132.9" y="53.1" transform="rotate(-90 132.9 53.1)">VDD</text>
<text x="135.4" y="53.1" transform="rotate(-90 135.4 53.1)">VDD</text>
<text x="138" y="53.1" transform="rotate(-90 138 53.1)">VDD</text>
<text x="176.8" y="52.7">E3</text>
<text x="107.5" y="56.5" transform="rotate(-90 107.5 56.5)">VREFCA</text>
<text x="110" y="56.8" transform="rotate(-90 110 56.8)">VREFDQ</text>
<text x="143" y="54.7" transform="rotate(-90 143 54.7)">VDDQ</text>
<text x="145.6" y="54.7" transform="rotate(-90 145.6 54.7)">VDDQ</text>
<text x="148.1" y="54.7" transform="rotate(-90 148.1 54.7)">VDDQ</text>
<text x="150.7" y="54.7" transform="rotate(-90 150.7 54.7)">VDDQ</text>
<text x="153.2" y="54.7" transform="rotate(-90 153.2 54.7)">VDDQ</text>
<text x="155.7" y="54.7" transform="rotate(-90 155.7 54.7)">VDDQ</text>
<text x="158.3" y="54.7" transform="rotate(-90 158.3 54.7)">VDDQ</text>
<text x="160.8" y="54.7" transform="rotate(-90 160.8 54.7)">VDDQ</text>
<text x="163.4" y="54.7" transform="rotate(-90 163.4 54.7)">VDDQ</text>
<text x="170.3" y="54">DQ0</text>
<text x="170.3" y="56.5">DQ1</text>
<text x="170.3" y="59.1">DQ2</text>
<text x="176.8" y="55.2">F7</text>
<text x="176.8" y="57.8">F2</text>
<text x="84.7" y="60.3">N3</text>
<text x="85" y="62.9">P7</text>
<text x="85" y="65.4">P3</text>
<text x="89.7" y="61.6">A0</text>
<text x="89.7" y="64.2">A1</text>
<text x="170.3" y="61.6">DQ3</text>
<text x="170.3" y="64.2">DQ4</text>
<text x="176.8" y="60.3">F8</text>
<text x="176.8" y="62.9">H3</text>
<text x="176.8" y="65.4">H8</text>
<text x="84.7" y="67.9">N2</text>
<text x="85" y="70.5">P8</text>
<text x="89.7" y="66.7">A2</text>
<text x="89.7" y="69.2">A3</text>
<text x="89.7" y="71.8">A4</text>
<text x="170.3" y="66.7">DQ5</text>
<text x="170.3" y="69.2">DQ6</text>
<text x="170.3" y="71.8">DQ7</text>
<text x="176.8" y="67.9">G2</text>
<text x="176.8" y="70.5">H7</text>
<text x="84.9" y="75.6">R8</text>
<text x="85" y="73">P2</text>
<text x="89.7" y="74.3">A5</text>
<text x="89.7" y="76.9">A6</text>
<text x="170.3" y="74.3">DQ8</text>
<text x="170.3" y="76.9">DQ9</text>
<text x="176.8" y="73">D7</text>
<text x="176.8" y="75.6">C3</text>
<text x="84.9" y="78.1">R2</text>
<text x="84.9" y="80.6">T8</text>
<text x="84.9" y="83.2">R3</text>
<text x="89.7" y="79.4">A7</text>
<text x="89.7" y="81.9">A8</text>
<text x="169.1" y="79.4">DQ10</text>
<text x="169.1" y="81.9">DQ11</text>
<text x="176.8" y="78.1">C8</text>
<text x="176.8" y="80.6">C2</text>
<text x="176.8" y="83.2">A7</text>
<text x="84.9" y="88.3">R7</text>
<text x="85.1" y="85.7">L7</text>
<text x="89.7" y="84.5">A9</text>
<text x="89.7" y="87">A10/AP</text>
<text x="89.7" y="89.6">A11</text>
<text x="169.1" y="84.5">DQ12</text>
<text x="169.1" y="87">DQ13</text>
<text x="169.1" y="89.6">DQ14</text>
<text x="176.8" y="85.7">A2</text>
<text x="176.8" y="88.3">B8</text>
<text x="84.7" y="90.8">N7</text>
<text x="84.9" y="93.3">T3</text>
<text x="84.9" y="95.9">T7</text>
<text x="89.7" y="92.1">A12/BC#</text>
<text x="89.7" y="94.6">A13</text>
<text x="169.1" y="92.1">DQ15</text>
<text x="176.8" y="90.8">A3</text>
<text x="84.6" y="98.4">M2</text>
<text x="84.7" y="101">N8</text>
<text x="89.7" y="99.7">BA0</text>
<text x="89.7" y="97.2">A14</text>
<text x="84.6" y="103.5">M3</text>
<text x="89.7" y="102.3">BA1</text>
<text x="89.7" y="104.8">BA2</text>
<text x="167.6" y="107.3">LDQS#</text>
<text x="169.2" y="104.8">LDQS</text>
<text x="176.8" y="103.5">F3</text>
<text x="176.8" y="106">G3</text>
<text x="85.1" y="111.1">L3</text>
<text x="85.3" y="113.7">J3</text>
<text x="89.7" y="112.4">WE#</text>
<text x="168.8" y="112.4">UDQS</text>
<text x="176.8" y="111.1">C7</text>
<text x="176.8" y="113.7">B7</text>
<text x="85" y="116.2">K3</text>
<text x="89.7" y="117.5">CAS#</text>
<text x="89.7" y="115">RAS#</text>
<text x="167.2" y="115">UDQS#</text>
<text x="85" y="123.8">K7</text>
<text x="85.3" y="121.3">J7</text>
<text x="89.7" y="122.6">CK</text>
<text x="89.7" y="125.1">CK#</text>
<text x="170" y="125.1">UDM</text>
<text x="170.4" y="122.6">LDM</text>
<text x="176.8" y="121.3">E7</text>
<text x="176.8" y="123.8">D3</text>
<text x="84.9" y="131.4">T2</text>
<text x="85" y="126.4">K9</text>
<text x="89.7" y="127.7">CKE</text>
<text x="176.8" y="131.4">J1</text>
<text x="85" y="134">K1</text>
<text x="85.1" y="136.5">L2</text>
<text x="89.7" y="137.8">CS#</text>
<text x="89.7" y="135.3">ODT</text>
<text x="89.7" y="132.7">RESET#</text>
<text x="171.7" y="132.7">NC</text>
<text x="171.7" y="135.3">NC</text>
<text x="171.7" y="137.8">NC</text>
<text x="176.8" y="134">L1</text>
<text x="176.8" y="136.5">M7</text>
<text x="102.4" y="143.9" transform="rotate(-90 102.4 143.9)">VSS</text>
<text x="104.9" y="143.9" transform="rotate(-90 104.9 143.9)">VSS</text>
<text x="107.5" y="143.9" transform="rotate(-90 107.5 143.9)">VSS</text>
<text x="110" y="143.9" transform="rotate(-90 110 143.9)">VSS</text>
<text x="112.6" y="143.9" transform="rotate(-90 112.6 143.9)">VSS</text>
<text x="115.1" y="143.9" transform="rotate(-90 115.1 143.9)">VSS</text>
<text x="117.6" y="143.9" transform="rotate(-90 117.6 143.9)">VSS</text>
<text x="120.2" y="143.9" transform="rotate(-90 120.2 143.9)">VSS</text>
<text x="122.7" y="143.9" transform="rotate(-90 122.7 143.9)">VSS</text>
<text x="125.3" y="143.9" transform="rotate(-90 125.3 143.9)">VSS</text>
<text x="127.8" y="143.9" transform="rotate(-90 127.8 143.9)">VSS</text>
<text x="130.3" y="143.9" transform="rotate(-90 130.3 143.9)">VSS</text>
<text x="138" y="143.9" transform="rotate(-90 138 143.9)">VSSQ</text>
<text x="140.5" y="143.9" transform="rotate(-90 140.5 143.9)">VSSQ</text>
<text x="143" y="143.9" transform="rotate(-90 143 143.9)">VSSQ</text>
<text x="145.6" y="143.9" transform="rotate(-90 145.6 143.9)">VSSQ</text>
<text x="148.1" y="143.9" transform="rotate(-90 148.1 143.9)">VSSQ</text>
<text x="150.7" y="143.9" transform="rotate(-90 150.7 143.9)">VSSQ</text>
<text x="153.2" y="143.9" transform="rotate(-90 153.2 143.9)">VSSQ</text>
<text x="155.7" y="143.9" transform="rotate(-90 155.7 143.9)">VSSQ</text>
<text x="158.3" y="143.9" transform="rotate(-90 158.3 143.9)">VSSQ</text>
<text x="171.7" y="140.4">NC</text>
<text x="171.7" y="142.9">NC</text>
<text x="176.8" y="139.1">J9</text>
<text x="176.8" y="141.6">L9</text>
<text x="101.1" y="148.5" transform="rotate(-90 101.1 148.5)">E1</text>
<text x="103.6" y="148.9" transform="rotate(-90 103.6 148.9)">M1</text>
<text x="106.2" y="148.5" transform="rotate(-90 106.2 148.5)">P1</text>
<text x="108.7" y="148.7" transform="rotate(-90 108.7 148.7)">T1</text>
<text x="111.3" y="148.3" transform="rotate(-90 111.3 148.3)">J2</text>
<text x="113.8" y="148.5" transform="rotate(-90 113.8 148.5)">B3</text>
<text x="116.3" y="148.8" transform="rotate(-90 116.3 148.8)">G8</text>
<text x="118.9" y="148.3" transform="rotate(-90 118.9 148.3)">J8</text>
<text x="121.4" y="148.8" transform="rotate(-90 121.4 148.8)">A9</text>
<text x="124" y="148.9" transform="rotate(-90 124 148.9)">M9</text>
<text x="126.5" y="148.5" transform="rotate(-90 126.5 148.5)">P9</text>
<text x="129" y="148.7" transform="rotate(-90 129 148.7)">T9</text>
<text x="136.7" y="148.5" transform="rotate(-90 136.7 148.5)">B1</text>
<text x="139.2" y="148.8" transform="rotate(-90 139.2 148.8)">D1</text>
<text x="141.7" y="148.8" transform="rotate(-90 141.7 148.8)">G1</text>
<text x="144.3" y="148.5" transform="rotate(-90 144.3 148.5)">E2</text>
<text x="146.8" y="148.8" transform="rotate(-90 146.8 148.8)">D8</text>
<text x="149.4" y="148.5" transform="rotate(-90 149.4 148.5)">E8</text>
<text x="151.9" y="148.5" transform="rotate(-90 151.9 148.5)">B9</text>
<text x="154.4" y="148.4" transform="rotate(-90 154.4 148.4)">F9</text>
<text x="157" y="148.8" transform="rotate(-90 157 148.8)">G9</text>
<text x="111.6" y="220.3">1</text>
<text x="115.1" y="221.6">REFIN</text>
<text x="135.4" y="221.6">VIN</text>
<text x="141.2" y="220.3">10</text>
<text x="111.6" y="222.9">2</text>
<text x="111.6" y="225.4">3</text>
<text x="111.6" y="228">4</text>
<text x="115.1" y="224.2">VLDOIN</text>
<text x="115.1" y="226.7">VO</text>
<text x="131.7" y="224.2">PGOOD</text>
<text x="134.6" y="226.7">GND</text>
<text x="141.2" y="228">7</text>
<text x="141.2" y="225.4">8</text>
<text x="141.2" y="222.9">9</text>
<text x="111.6" y="230.5">5</text>
<text x="115.1" y="229.3">PGND</text>
<text x="115.1" y="231.8">VOSNS</text>
<text x="127.8" y="232.8" transform="rotate(-90 127.8 232.8)">GND</text>
<text x="131" y="231.8">REFOUT</text>
<text x="136.3" y="229.3">EN</text>
<text x="141.2" y="230.5">6</text>
<text x="129.1" y="237.4" transform="rotate(-90 129.1 237.4)">11</text>
<text x="289.6" y="253.9">DRAWING NO:</text>
<text x="250.4" y="266.6">CHECKED:</text>
<text x="250.4" y="275.7">STANDARDIZED:</text>
<text x="289.6" y="274.2">VERSION:</text>
<text x="320" y="274.2">SIZE:</text>
<text x="353.1" y="274.2">SCALE:</text>
<text x="249.9" y="284.8">RELEASED:</text>
</g>
<g font-size="2.3" fill="#f00">
<text x="104.9" y="26.5">VTT_REF</text>
<text x="159.6" y="26.5">+1.5V</text>
<text x="199.6" y="53.2">DDR3_DQ00</text>
<text x="214.4" y="52.8">[5]</text>
<text x="199.6" y="55.7">DDR3_DQ01</text>
<text x="199.6" y="58.3">DDR3_DQ02</text>
<text x="214.4" y="55.3">[5]</text>
<text x="214.4" y="57.9">[5]</text>
<text x="35.3" y="64">[5,6]</text>
<text x="35.3" y="61.4">[5,6]</text>
<text x="46.2" y="64.1">DDR3_A01</text>
<text x="46.2" y="61.6">DDR3_A00</text>
<text x="199.6" y="60.8">DDR3_DQ03</text>
<text x="199.6" y="63.4">DDR3_DQ04</text>
<text x="199.6" y="65.9">DDR3_DQ05</text>
<text x="214.4" y="60.4">[5]</text>
<text x="214.4" y="62.9">[5]</text>
<text x="214.4" y="65.5">[5]</text>
<text x="35.3" y="71.6">[5,6]</text>
<text x="35.3" y="69">[5,6]</text>
<text x="35.3" y="66.5">[5,6]</text>
<text x="46.2" y="71.7">DDR3_A04</text>
<text x="46.2" y="69.2">DDR3_A03</text>
<text x="46.2" y="66.7">DDR3_A02</text>
<text x="199.6" y="68.4">DDR3_DQ06</text>
<text x="199.6" y="71">DDR3_DQ07</text>
<text x="214.4" y="68">[5]</text>
<text x="214.4" y="70.6">[5]</text>
<text x="35.3" y="76.7">[5,6]</text>
<text x="35.3" y="74.1">[5,6]</text>
<text x="46.2" y="76.8">DDR3_A06</text>
<text x="46.2" y="74.3">DDR3_A05</text>
<text x="199.6" y="73.5">DDR3_DQ08</text>
<text x="199.6" y="76.1">DDR3_DQ09</text>
<text x="214.4" y="73.1">[5]</text>
<text x="214.4" y="75.6">[5]</text>
<text x="273.9" y="72.2">+1.5V</text>
<text x="35.3" y="81.7">[5,6]</text>
<text x="35.3" y="79.2">[5,6]</text>
<text x="46.2" y="81.9">DDR3_A08</text>
<text x="46.2" y="79.4">DDR3_A07</text>
<text x="199.6" y="78.6">DDR3_DQ10</text>
<text x="199.6" y="81.1">DDR3_DQ11</text>
<text x="199.6" y="83.7">DDR3_DQ12</text>
<text x="214.4" y="78.2">[5]</text>
<text x="214.4" y="80.7">[5]</text>
<text x="214.4" y="83.3">[5]</text>
<text x="35.3" y="89.4">[5,6]</text>
<text x="35.3" y="86.8">[5,6]</text>
<text x="35.3" y="84.3">[5,6]</text>
<text x="46.2" y="89.5">DDR3_A11</text>
<text x="46.2" y="87">DDR3_A10</text>
<text x="46.2" y="84.4">DDR3_A09</text>
<text x="199.6" y="86.2">DDR3_DQ13</text>
<text x="199.6" y="88.8">DDR3_DQ14</text>
<text x="214.4" y="85.8">[5]</text>
<text x="214.4" y="88.3">[5]</text>
<text x="35.3" y="94.4">[5,6]</text>
<text x="35.3" y="91.9">[5,6]</text>
<text x="46.2" y="94.6">DDR3_A13</text>
<text x="46.2" y="92.1">DDR3_A12</text>
<text x="199.6" y="91.3">DDR3_DQ15</text>
<text x="214.4" y="90.9">[5]</text>
<text x="35.3" y="99.5">[5,6]</text>
<text x="35.3" y="97">[5,6]</text>
<text x="46.2" y="99.7">DDR3_BA0</text>
<text x="46.5" y="97.1">DDR3_A14</text>
<text x="35.3" y="104.6">[5,6]</text>
<text x="35.3" y="102.1">[5,6]</text>
<text x="46.2" y="105">DDR3_BA2</text>
<text x="46.2" y="102.2">DDR3_BA1</text>
<text x="198.9" y="105">DDR3_LDQS0_P</text>
<text x="198.9" y="107.6">DDR3_LDQS0_N</text>
<text x="218.2" y="105.1">[5]</text>
<text x="218.2" y="107.4">[5]</text>
<text x="35.3" y="112.5">[5,6]</text>
<text x="45.4" y="112.6">DDR3_WE#</text>
<text x="198.9" y="112.4">DDR3_UDQS0_P</text>
<text x="218.2" y="112.2">[5]</text>
<text x="35.3" y="115">[5,6]</text>
<text x="35.3" y="117.5">[5,6]</text>
<text x="44.5" y="115.2">DDR3_RAS#</text>
<text x="44.5" y="117.7">DDR3_CAS#</text>
<text x="198.9" y="114.9">DDR3_UDQS0_N</text>
<text x="218.2" y="114.8">[5]</text>
<text x="37.1" y="122.6">[5]</text>
<text x="37.1" y="125.2">[5]</text>
<text x="44.9" y="125.3">DDR3_CK_N</text>
<text x="45.2" y="122.8">DDR3_CK_P</text>
<text x="198.9" y="122.5">DDR3_LDM0</text>
<text x="198.9" y="125.3">DDR3_UDM0</text>
<text x="213.6" y="122.1">[5]</text>
<text x="213.6" y="124.9">[5]</text>
<text x="366.2" y="125.6">VTT_DDR</text>
<text x="37.1" y="127.7">[5]</text>
<text x="46.4" y="127.9">DDR3_CKE</text>
<text x="35.3" y="135.3">[5,6]</text>
<text x="35.5" y="137.9">[5,6]</text>
<text x="37.1" y="132.8">[5]</text>
<text x="42.3" y="133">DDR3_RESET#</text>
<text x="45.7" y="135.5">DDR3_ODT</text>
<text x="273.9" y="135.7">+1.5V</text>
<text x="308.3" y="137.6">[5,6]</text>
<text x="308.3" y="135.1">[5,6]</text>
<text x="319.3" y="137.8">DDR3_A01</text>
<text x="319.3" y="135.2">DDR3_A00</text>
<text x="46" y="138">DDR3_CS#</text>
<text x="308.3" y="142.7">[5,6]</text>
<text x="308.3" y="140.2">[5,6]</text>
<text x="319.3" y="142.9">DDR3_A03</text>
<text x="319.3" y="140.3">DDR3_A02</text>
<text x="217.4" y="144.2">[5]</text>
<text x="217.4" y="146.8">[5]</text>
<text x="227.8" y="144.6">DDR_VRN</text>
<text x="228" y="147.2">DDR_VRP</text>
<text x="308.3" y="147.8">[5,6]</text>
<text x="308.3" y="145.2">[5,6]</text>
<text x="319.3" y="147.9">DDR3_A05</text>
<text x="319.3" y="145.4">DDR3_A04</text>
<text x="308.3" y="155.4">[5,6]</text>
<text x="308.3" y="152.9">[5,6]</text>
<text x="308.3" y="150.3">[5,6]</text>
<text x="319.3" y="155.6">DDR3_A08</text>
<text x="319.3" y="153">DDR3_A07</text>
<text x="319.3" y="150.5">DDR3_A06</text>
<text x="308.3" y="160.5">[5,6]</text>
<text x="308.3" y="157.9">[5,6]</text>
<text x="319.3" y="160.6">DDR3_A10</text>
<text x="319.3" y="158.1">DDR3_A09</text>
<text x="308.3" y="165.6">[5,6]</text>
<text x="308.3" y="163">[5,6]</text>
<text x="319.3" y="165.7">DDR3_A12</text>
<text x="319.3" y="163.2">DDR3_A11</text>
<text x="273.9" y="168.8">+1.5V</text>
<text x="308.3" y="168.1">[5,6]</text>
<text x="308.3" y="170.6">[5,6]</text>
<text x="308.8" y="173.2">[5,6]</text>
<text x="319.3" y="173.3">DDR3_BA0</text>
<text x="319.3" y="168.3">DDR3_A13</text>
<text x="319.5" y="171.1">DDR3_A14</text>
<text x="217.4" y="177.2">[5]</text>
<text x="217.4" y="179.8">[5]</text>
<text x="224.2" y="177.7">DDR_VRN_35</text>
<text x="308.8" y="178.3">[5,6]</text>
<text x="308.8" y="175.7">[5,6]</text>
<text x="319.3" y="178.7">DDR3_BA2</text>
<text x="319.3" y="175.9">DDR3_BA1</text>
<text x="224.5" y="180.2">DDR_VRP_35</text>
<text x="308.8" y="180.8">[5,6]</text>
<text x="308.8" y="183.3">[5,6]</text>
<text x="308.8" y="185.9">[5,6]</text>
<text x="317.6" y="183.8">DDR3_RAS#</text>
<text x="318.5" y="181.2">DDR3_WE#</text>
<text x="308.8" y="188.4">[5,6]</text>
<text x="308.8" y="191">[5,6]</text>
<text x="317.6" y="186.3">DDR3_CAS#</text>
<text x="318.8" y="188.8">DDR3_ODT</text>
<text x="319" y="191.4">DDR3_CS#</text>
<text x="144.4" y="201.8">+3.3V</text>
<text x="80.9" y="206.9">+1.5V</text>
<text x="99.5" y="206.9">VTT_DDR</text>
<text x="170.7" y="231.6">VTT_REF</text>
</g>
<g font-size="2.3" fill="#000080">
<text x="100.8" y="40.5">240R</text>
<text x="101.3" y="38">R40</text>
<text x="100.3" y="42.8">1%</text>
<text x="270.4" y="86.3">C51</text>
<text x="271" y="89">47uF</text>
<text x="282.1" y="86.3">C52</text>
<text x="282.3" y="88.8">0.47uF</text>
<text x="294.8" y="86.3">C53</text>
<text x="295" y="88.8">0.47uF</text>
<text x="307.5" y="86.3">C54</text>
<text x="307.7" y="88.8">0.47uF</text>
<text x="320.2" y="86.3">C55</text>
<text x="320.4" y="88.8">0.47uF</text>
<text x="332.9" y="86.3">C56</text>
<text x="333.1" y="88.8">0.47uF</text>
<text x="345.6" y="86.3">C57</text>
<text x="345.8" y="88.8">0.47uF</text>
<text x="271.1" y="91.3">6.3V</text>
<text x="282.7" y="90.8">6.3V</text>
<text x="295.4" y="90.8">6.3V</text>
<text x="308.1" y="90.8">6.3V</text>
<text x="320.8" y="90.8">6.3V</text>
<text x="333.5" y="90.8">6.3V</text>
<text x="346.2" y="90.8">6.3V</text>
<text x="64.4" y="119.2">R41</text>
<text x="64.5" y="123.4">80.6R</text>
<text x="349.9" y="134.2">R47</text>
<text x="349.9" y="136.8">R50</text>
<text x="359.7" y="133.8">40.2R</text>
<text x="359.7" y="136.3">40.2R</text>
<text x="367.8" y="133.8">1%</text>
<text x="367.8" y="136.3">1%</text>
<text x="260.6" y="144">80.6R</text>
<text x="268.7" y="144">1%</text>
<text x="349.9" y="139.3">R51</text>
<text x="349.9" y="141.8">R52</text>
<text x="359.7" y="138.9">40.2R</text>
<text x="359.7" y="141.4">40.2R</text>
<text x="359.7" y="144">40.2R</text>
<text x="367.8" y="138.9">1%</text>
<text x="367.8" y="141.4">1%</text>
<text x="367.8" y="144">1%</text>
<text x="69.2" y="147.2" transform="rotate(-90 69.2 147.2)">4.7K</text>
<text x="74.3" y="147.2" transform="rotate(-90 74.3 147.2)">4.7K</text>
<text x="250.9" y="144.4">R44</text>
<text x="250.9" y="146.9">R45</text>
<text x="260.6" y="146.5">80.6R</text>
<text x="268.7" y="146.5">1%</text>
<text x="349.9" y="144.4">R53</text>
<text x="349.9" y="146.9">R55</text>
<text x="349.9" y="149.5">R56</text>
<text x="359.7" y="146.5">40.2R</text>
<text x="359.7" y="149">40.2R</text>
<text x="367.8" y="146.5">1%</text>
<text x="367.8" y="149">1%</text>
<text x="69.3" y="151.8" transform="rotate(-90 69.3 151.8)">R42</text>
<text x="74.4" y="151.8" transform="rotate(-90 74.4 151.8)">R43</text>
<text x="349.9" y="152">R57</text>
<text x="349.9" y="154.5">R58</text>
<text x="359.7" y="151.6">40.2R</text>
<text x="359.7" y="154.1">40.2R</text>
<text x="367.8" y="151.6">1%</text>
<text x="367.8" y="154.1">1%</text>
<text x="175.2" y="158.4">MT41J256M16-FBGA96</text>
<text x="175.2" y="156.1">U8</text>
<text x="349.9" y="157.1">R59</text>
<text x="349.9" y="159.6">R60</text>
<text x="359.7" y="156.7">40.2R</text>
<text x="359.7" y="159.2">40.2R</text>
<text x="359.7" y="161.7">40.2R</text>
<text x="367.8" y="156.7">1%</text>
<text x="367.8" y="159.2">1%</text>
<text x="367.8" y="161.7">1%</text>
<text x="349.9" y="162.2">R61</text>
<text x="349.9" y="164.7">R62</text>
<text x="349.9" y="167.2">R63</text>
<text x="359.7" y="164.3">40.2R</text>
<text x="359.7" y="166.8">40.2R</text>
<text x="367.8" y="164.3">1%</text>
<text x="367.8" y="166.8">1%</text>
<text x="349.9" y="169.8">R64</text>
<text x="349.9" y="172.3">R65</text>
<text x="359.7" y="169.4">40.2R</text>
<text x="359.7" y="171.9">40.2R</text>
<text x="367.8" y="169.4">1%</text>
<text x="367.8" y="171.9">1%</text>
<text x="250.3" y="177.4">R104</text>
<text x="250.3" y="179.9">R105</text>
<text x="260.6" y="177">80.6R</text>
<text x="260.6" y="179.5">80.6R</text>
<text x="268.7" y="177">1%</text>
<text x="268.7" y="179.5">1%</text>
<text x="349.9" y="174.9">R66</text>
<text x="349.9" y="177.4">R67</text>
<text x="349.9" y="179.9">R68</text>
<text x="359.7" y="174.4">40.2R</text>
<text x="359.7" y="177">40.2R</text>
<text x="359.7" y="179.5">40.2R</text>
<text x="367.8" y="174.4">1%</text>
<text x="367.8" y="177">1%</text>
<text x="367.8" y="179.5">1%</text>
<text x="349.9" y="182.5">R69</text>
<text x="349.9" y="185">R70</text>
<text x="359.7" y="182.1">40.2R</text>
<text x="359.7" y="184.6">40.2R</text>
<text x="367.8" y="182.1">1%</text>
<text x="367.8" y="184.6">1%</text>
<text x="349.9" y="187.6">R71</text>
<text x="349.9" y="190.1">R72</text>
<text x="359.7" y="187.1">40.2R</text>
<text x="359.7" y="189.7">40.2R</text>
<text x="367.8" y="187.1">1%</text>
<text x="367.8" y="189.7">1%</text>
<text x="68.8" y="214.8">R46</text>
<text x="121.8" y="213.3">TPS51200DRCT</text>
<text x="121.9" y="210.2">U9</text>
<text x="164.5" y="215.3">C41</text>
<text x="172.1" y="215.3">C42</text>
<text x="68.6" y="220.3">5%</text>
<text x="68.6" y="217.8">10K</text>
<text x="164.8" y="218">4.7uF</text>
<text x="172.4" y="218">0.1uF</text>
<text x="148.5" y="223">R48</text>
<text x="148.6" y="225.7">100K</text>
<text x="148.6" y="228">1%</text>
<text x="155.2" y="225.4">100K</text>
<text x="155.2" y="227.7">1%</text>
<text x="155.4" y="223">R49</text>
<text x="68.6" y="232">10K</text>
<text x="68.8" y="229.6">R54</text>
<text x="80.1" y="230.7">1000pF</text>
<text x="80.7" y="228">C43 C44</text>
<text x="85.8" y="230.5">10uF</text>
<text x="93.4" y="228">C45</text>
<text x="94" y="230.7">10uF</text>
<text x="101" y="228">C46</text>
<text x="101.3" y="230.7">0.1uF</text>
<text x="68.6" y="234">5%</text>
<text x="90.9" y="240.7">C47</text>
<text x="91.4" y="243.4">10uF</text>
<text x="98.5" y="240.7">C48</text>
<text x="99" y="243.4">10uF</text>
<text x="105.8" y="243.2">0.1uF</text>
<text x="106.1" y="240.7">C49</text>
<text x="159.2" y="244.5">0.1uF</text>
<text x="159.4" y="242">C50</text>
</g>
</svg>
